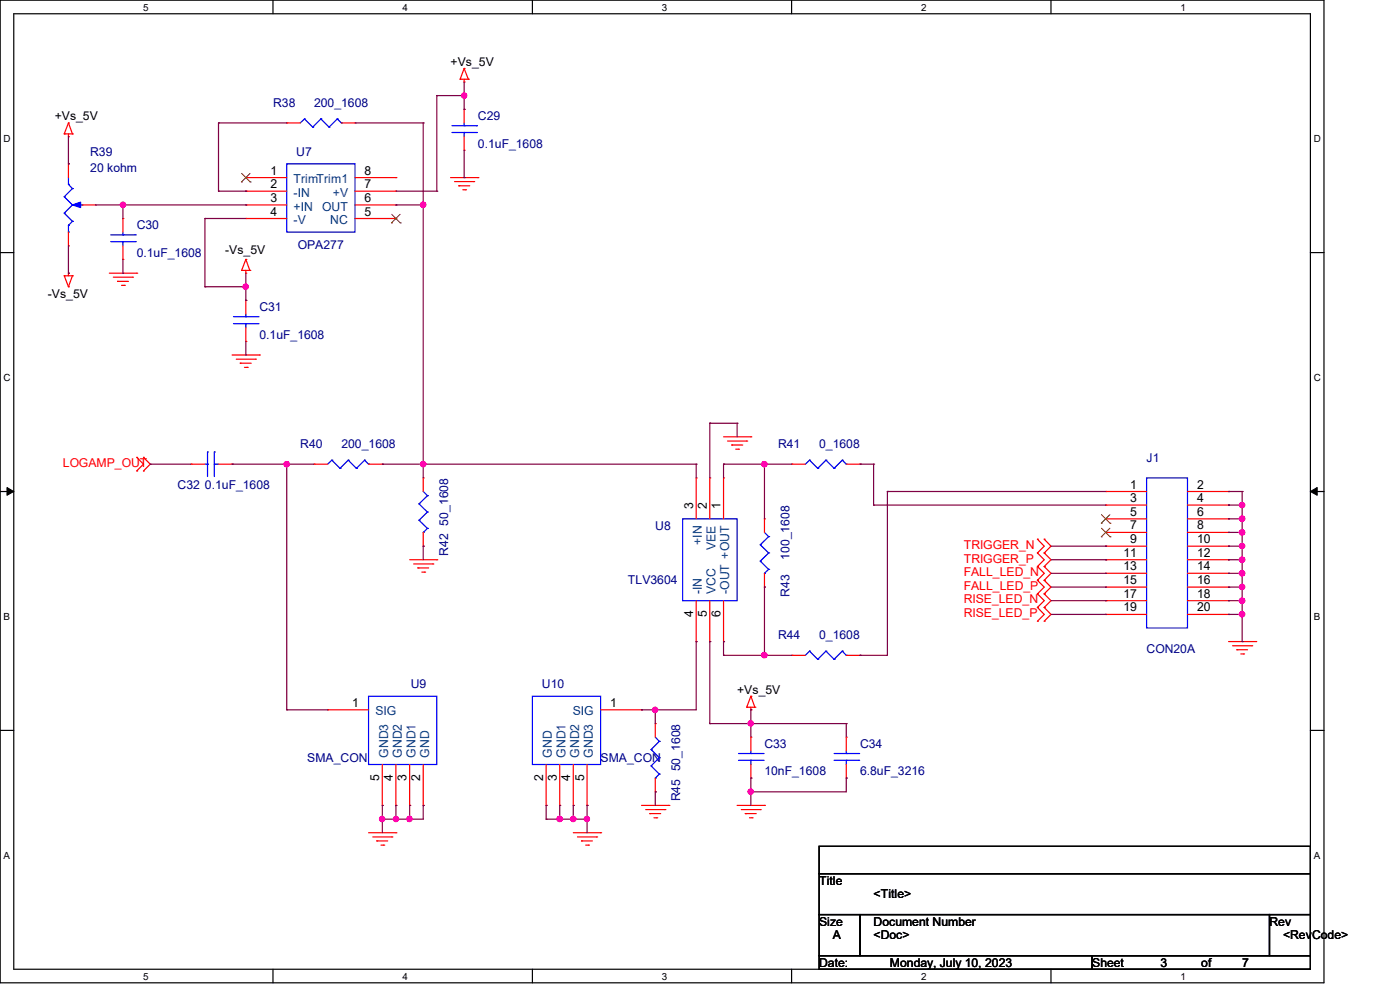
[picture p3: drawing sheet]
<svg xmlns="http://www.w3.org/2000/svg" width="297mm" height="210mm" viewBox="0 0 297 210" stroke-linecap="round" stroke-linejoin="round" font-family="sans-serif">
<path d="M0 0h280.9v208.5h-280.9zM2.9 2.9h275.1v202.7h-275.1z" fill="none" stroke="#000" stroke-width=".25"/>
<g fill="#fff">
<path d="M30.4 .3h1.1v2.4h-1.1z"/>
<path d="M30.4 205.9h1.1v2.3h-1.1z"/>
</g>
<path d="M57.9 0v2.9M57.9 205.6v2.9" fill="none" stroke="#000" stroke-width=".25"/>
<g fill="#fff">
<path d="M85.4 .3h1.1v2.4h-1.1z"/>
<path d="M85.4 205.9h1.1v2.3h-1.1z"/>
</g>
<path d="M112.9 0v2.9M112.9 205.6v2.9" fill="none" stroke="#000" stroke-width=".25"/>
<g fill="#fff">
<path d="M140.4 .3h1.2v2.4h-1.2z"/>
<path d="M140.4 205.9h1.2v2.3h-1.2z"/>
</g>
<path d="M167.9 0v2.9M167.9 205.6v2.9" fill="none" stroke="#000" stroke-width=".25"/>
<g fill="#fff">
<path d="M195.4 .3h1.2v2.4h-1.2z"/>
<path d="M195.4 205.9h1.2v2.3h-1.2z"/>
</g>
<path d="M223 0v2.9M223 205.6v2.9" fill="none" stroke="#000" stroke-width=".25"/>
<g fill="#fff">
<path d="M250.4 .3h1.2v2.4h-1.2z"/>
<path d="M250.4 205.9h1.2v2.3h-1.2z"/>
<path d="M.8 28.2h1.4v2.4h-1.4z"/>
<path d="M278.7 28.2h1.5v2.4h-1.5z"/>
<path d="M.8 78.9h1.4v2.3h-1.4z"/>
<path d="M278.7 78.9h1.5v2.3h-1.5z"/>
</g>
<path d="M0 53.6h2.9M278 53.6h2.9" fill="none" stroke="#000" stroke-width=".25"/>
<g fill="#fff">
<path d="M.8 129.6h1.3v2.3h-1.3z"/>
<path d="M278.7 129.6h1.4v2.3h-1.4z"/>
</g>
<path d="M0 104.3h2.9M278 104.3h2.9" fill="none" stroke="#000" stroke-width=".25"/>
<path d="M1.5 103.4l1.4 .9-1.4 .8zM278 104.3l1.4-.9v1.7z" fill="#000" stroke="#000" stroke-width=".21"/>
<g fill="#fff">
<path d="M.8 180.3h1.3v2.3h-1.3z"/>
<path d="M278.7 180.3h1.4v2.3h-1.4z"/>
</g>
<path d="M0 154.9h2.9M278 154.9h2.9M173.8 179.5h104.2v5.8h-104.2zM173.8 185.3h104.2v8.7h-104.2zM173.8 194h8.7v8.7h-8.7zM182.5 194h86.8v8.7h-86.8zM269.3 194h8.7v8.7h-8.7zM173.8 202.7h57.9v2.9h-57.9zM231.7 202.7h46.3v2.9h-46.3z" fill="none" stroke="#000" stroke-width=".25"/>
<g fill="none" stroke="#f00" stroke-width=".25">
<path d="M97.6 16.8h.1M97.6 16.8h1.8M98.5 17.4h.1M98.5 14.5h.1M98.5 16.8v.6M98.5 14.5l-.9 2.3M98.5 14.5l.9 2.3M99.4 16.8h.1M13.6 28.4h.1M13.6 28.4h1.8M14.5 29h.1M14.5 26.1h.1"/>
<path d="M14.5 34.8h.1M14.5 28.4v.6M14.5 34.8v2.9M14.5 26.1l-.9 2.3M14.5 26.1l.9 2.3M15.4 28.4h.1M52.2 37.7h.1M52.2 37.7h8.6M60.8 26.1h.1M60.8 26.1h2.9M72.4 26.1h2.9M75.3 26.1h.1"/>
<path d="M75.3 37.7h8.7M84 37.7h.1M95.6 37.7h5.8M96.4 38.5h4.1M97.3 39.4h.1M97.3 39.4h2.4M98.5 23.2h.1M98.5 31.9h.1M98.5 23.2v2.9M98.5 29v2.9M100.5 38.5h.1M101.4 37.7h.1"/>
<path d="M13.6 58.5h.1M13.6 58.5h1.8M13.6 58.5l.9 2.3M14.5 58h.1M14.5 52.2h.1M14.5 49.2v3M14.5 58v.5M15.4 58.5h.1M15.4 58.5l-.9 2.3M17.4 43.5h2.9M20.3 43.5h.1M23.2 58h5.8"/>
<path d="M24 58.8h4.1M24.9 59.7h.1M24.9 59.7h2.4M26.1 46.4h.1M26.1 55h.1M26.1 46.4v2.8M26.1 52.2v2.8M28.1 58.8h.1M29 58h.1M51.3 57.4h.1M51.3 57.4h1.7M52.2 58h.1"/>
<path d="M52.2 55h.1M52.2 40.6h.1M52.2 43.5h.1M52.2 46.4h.1M52.2 57.4v.6M52.2 55l-.9 2.4M52.2 55l.8 2.4M52.2 40.6h8.6M52.2 43.5h8.6M52.2 46.4h8.6M53 57.4h.1M75.3 40.6h8.7"/>
<path d="M75.3 43.5h8.7M75.3 46.4h8.7M84 46.4h.1M84 43.5h.1M84 40.6h.1M98.2 40.3h.6M98.8 40.3h.1M14.5 60.8h.1M25.8 60.5h.6M26.4 60.5h.1M49.2 75.3h5.8M50.1 76.2h4.1"/>
<path d="M51 77h.1M51 77h2.3M51.9 77.9h.6M52.2 63.7h.1M52.2 72.4h.1M52.2 63.7v2.9M52.2 69.5v2.9M52.5 77.9h.1M54.2 76.2h.1M55 75.3h.1M29 97h.1M29 99.9h.1"/>
<path d="M29 97l1.4 1.5-1.4 1.4M30.4 99.9h.1M30.4 97h.1M30.4 97l1.5 1.5-1.5 1.4M40.6 98.5h.1M40.6 98.5h2.9M46.4 98.5h2.8M49.2 98.5h.1M66.6 98.5h.1M66.6 98.5h2.9M78.2 98.5h2.9M81.1 98.5h.1"/>
<path d="M153.5 92.7h5.8M154.3 93.6h4.1M155.2 94.4h.1M155.2 94.4h2.4M156.1 95.3h.6M156.7 95.3h.1M158.4 93.6h.1M159.3 92.7h.1M168 98.5h.1M168 98.5h2.9M179.5 98.5h3M182.5 98.5h.1"/>
<path d="M86.9 118.7h5.8M87.8 119.6h4M89.8 101.4h.1M89.8 115.9h.1M89.8 101.4v2.9M89.8 112.9v3M91.8 119.6h.1M92.7 118.7h.1M147.7 101.4h.1M147.7 101.4v8.7M150.6 101.4h.1M150.6 101.4v8.7"/>
<path d="M153.5 101.4h.1M153.5 101.4v8.7M162.2 110.1h.1M162.2 110.1v2.8M220.1 114.4h.1M220.1 117.3h.1M220.1 114.4l1.4 1.5-1.4 1.4M220.1 117.3l1.4 1.4-1.4 1.5M221.5 117.3h.1M221.5 114.4h.1M221.5 114.4l1.5 1.5-1.5 1.4M221.5 117.3l1.5 1.4-1.5 1.5"/>
<path d="M234.6 104.3h.1M234.6 107.1h.1M234.6 110.1h.1M234.6 112.9h.1M234.6 115.9h.1M234.6 118.7h.1M234.6 118.7h8.6M234.6 104.3h8.6M234.6 107.1h8.6M234.6 110.1h8.6M234.6 112.9h8.6M234.6 115.9h8.6"/>
<path d="M251.9 118.7h8.7M251.9 104.3h8.7M251.9 107.1h8.7M251.9 110.1h8.7M251.9 112.9h8.7M251.9 115.9h8.7M260.6 104.3h.1M260.6 107.1h.1M260.6 110.1h.1M260.6 112.9h.1M260.6 115.9h.1M260.6 118.7h.1"/>
<path d="M88.6 120.5h.1M88.6 120.5h2.3M89.5 121.4h.6M90.1 121.4h.1M147.7 136.1h.1M147.7 127.4v8.7M150.6 136.1h.1M150.6 127.4v8.7M153.5 136.1h.1M153.5 127.4v8.7M162.2 124.5h.1M162.2 121.6v2.9"/>
<path d="M168 139h.1M168 139h2.9M179.5 139h3M182.5 139h.1M220.1 128.9h.1M220.1 131.8h.1M220.1 126h.1M220.1 123.1h.1M220.1 120.2h.1M220.1 128.9l1.4 1.4-1.4 1.5M220.1 126l1.4 1.4-1.4 1.5M220.1 123.1l1.4 1.4-1.4 1.5"/>
<path d="M220.1 120.2l1.4 1.4-1.4 1.5M221.5 131.8h.1M221.5 128.9h.1M221.5 126h.1M221.5 123.1h.1M221.5 120.2h.1M221.5 128.9l1.5 1.4-1.5 1.5M221.5 126l1.5 1.4-1.5 1.5M221.5 123.1l1.5 1.4-1.5 1.5M221.5 120.2l1.5 1.4-1.5 1.5M234.6 121.6h.1M234.6 124.5h.1"/>
<path d="M234.6 127.4h.1M234.6 130.3h.1M234.6 121.6h8.6M234.6 124.5h8.6M234.6 127.4h8.6M234.6 130.3h8.6M251.9 121.6h8.7M251.9 124.5h8.7M251.9 127.4h8.7M251.9 130.3h8.7M260.6 121.6h.1M260.6 124.5h.1"/>
<path d="M260.6 127.4h.1M260.6 130.3h.1M260.6 136.1h5.8M261.5 137h4.1M262.4 137.8h.1M262.4 137.8h2.3M263.2 138.7h.6M263.8 138.7h.1M265.6 137h.1M266.4 136.1h.1M69.5 150.6h.1M69.5 150.6h8.7"/>
<path d="M127.4 150.6h8.7M136.1 150.6h.1M139 153.5h.1M139 153.5v2.9M158.4 150h.1M158.4 150h1.7M159.3 150.6h.1M159.3 147.7h.1M159.3 156.4h.1M159.3 150v.6M159.3 156.4v2.9M159.3 147.7l-.9 2.3"/>
<path d="M159.3 147.7l.8 2.3M160.1 150h.1M179.5 156.4h.1M179.5 156.4v2.9M78.2 176.7h5.8M79.1 177.5h4M79.9 178.4h.1M79.9 178.4h2.4M80.8 179.3h.6M81.1 170.9h.1M81.1 162.2v8.7M81.4 179.3h.1"/>
<path d="M83.1 177.5h.1M84 176.7h.1M84 170.9h.1M84 162.2v8.7M86.9 170.9h.1M86.9 162.2v8.7M89.8 170.9h.1M89.8 162.2v8.7M115.9 170.9h.1M115.9 162.2v8.7M118.7 170.9h.1M118.7 162.2v8.7"/>
<path d="M121.6 170.9h.1M121.6 176.7h5.8M121.6 162.2v8.7M122.5 177.5h4.1M123.4 178.4h.1M123.4 178.4h2.3M124.2 179.3h.6M124.5 170.9h.1M124.5 162.2v8.7M124.8 179.3h.1M126.6 177.5h.1M127.4 176.7h.1"/>
<path d="M136.1 170.9h5.8M137 171.7h4.1M137.8 172.6h.1M137.8 172.6h2.4M138.7 173.5h.6M139 168h.1M139 165.1v2.9M139.3 173.5h.1M141.1 171.7h.1M141.9 170.9h.1M156.4 170.9h5.8M157.3 171.7h4"/>
<path d="M158.1 172.6h.1M158.1 172.6h2.3M159 173.5h.6M159.3 165.1h.1M159.3 162.2v2.9M159.6 173.5h.1M161.3 171.7h.1M162.2 170.9h.1M179.5 165.1h.1M179.5 162.2v2.9"/>
</g>
<g fill="none" stroke="#00f" stroke-width=".25">
<path d="M14.5 39.1h.1M14.5 37.7v1.4M14.5 39.1l.9 .9M60.8 34.8h14.5v14.4h-14.5zM64.6 25.2h.1M64.6 25.2l-.9 .9M64.6 25.2l1.7 1.8M66.3 27h.1M68.1 25.2h.1M68.1 25.2l-1.8 1.8M68.1 25.2l1.7 1.8M69.8 27h.1"/>
<path d="M71.5 25.2h.1M71.5 25.2l-1.7 1.8M71.5 25.2l.9 .9M72.4 26.1h.1M95.9 28.1h5.2M95.9 26.7h5.2M98.5 26.7h.1M98.5 28.1h.1M98.5 26.1v.6M98.5 28.1v.9M101.1 28.1h.1M101.1 26.7h.1"/>
<path d="M13.6 41.7h.1M13.6 45.2h.1M13.6 41.7l1.8 1.8M13.6 45.2l1.8 1.7M14.5 47.8h.1M14.5 49.2h.1M14.5 47.8v1.4M15.4 40h.1M15.4 43.5h.1M15.4 46.9h.1M15.4 40l-1.8 1.7M15.4 43.5l-1.8 1.7"/>
<path d="M15.4 46.9l-.9 .9M16.8 43.5h.6M17.4 43.5h.1M23.5 51.3h5.2M23.5 49.8h5.2M26.1 49.8h.1M26.1 51.3h.1M26.1 49.2v.6M26.1 51.3v.9M28.7 51.3h.1M28.7 49.8h.1M49.5 68.7h5.2"/>
<path d="M49.5 67.2h5.2M52.2 67.2h.1M52.2 68.7h.1M52.2 66.6v.6M52.2 68.7v.8M54.7 68.7h.1M54.7 67.2h.1M43.5 98.5h.5M44 98.5h.1M44 95.9h.1M44 95.9v5.2M45.5 95.9h.1"/>
<path d="M45.5 98.5h.1M45.5 98.5h.9M45.5 95.9v5.2M70.4 97.6h.1M70.4 97.6l-.9 .9M70.4 97.6l1.7 1.8M72.1 99.4h.1M73.9 97.6h.1M73.9 97.6l-1.8 1.8M73.9 97.6l1.7 1.8M75.6 99.4h.1M77.3 97.6h.1"/>
<path d="M77.3 97.6l-1.7 1.8M77.3 97.6l.9 .9M78.2 98.5h.1M171.7 97.6h.1M171.7 97.6l-.8 .9M171.7 97.6l1.8 1.8M173.5 99.4h.1M175.2 97.6h.1M175.2 97.6l-1.7 1.8M175.2 97.6l1.8 1.8M177 99.4h.1M178.7 97.6h.1"/>
<path d="M178.7 97.6l-1.7 1.8M178.7 97.6l.8 .9M179.5 98.5h.1M88.9 106.9h.1M88.9 110.4h.1M88.9 106.9l1.8 1.7M88.9 110.4l1.8 1.7M89.8 112.9h.1M89.8 104.3l.9 .9M90.7 105.2h.1M90.7 108.6h.1M90.7 112.1h.1"/>
<path d="M90.7 105.2l-1.8 1.7M90.7 108.6l-1.8 1.8M90.7 112.1l-.9 .8M144.8 110.1h11.6v17.3h-11.6zM161.3 115.6h.1M161.3 119h.1M161.3 115.6l1.8 1.7M161.3 119l1.8 1.8M162.2 112.9l.9 .9M163.1 113.8h.1M163.1 117.3h.1M163.1 113.8l-1.8 1.8"/>
<path d="M163.1 117.3l-1.8 1.7M243.2 101.4h8.7v31.8h-8.7zM162.2 121.6h.1M163.1 120.8h.1M163.1 120.8l-.9 .8M171.7 138.1h.1M171.7 138.1l-.8 .9M171.7 138.1l1.8 1.8M173.5 139.9h.1M175.2 138.1h.1M175.2 138.1l-1.7 1.8M175.2 138.1l1.8 1.8"/>
<path d="M177 139.9h.1M178.7 138.1h.1M178.7 138.1l-1.7 1.8M178.7 138.1l.8 .9M179.5 139h.1M78.2 147.7h14.5v14.5h-14.5zM112.9 147.7h14.5v14.5h-14.5zM138.1 159h.1M138.1 159l1.8 1.7M139 156.4l.9 .9M139.9 157.3h.1M139.9 157.3l-1.8 1.7"/>
<path d="M156.7 159.9h5.2M159.3 159.9h.1M159.3 159.3v.6M161.9 159.9h.1M177 159.9h5.2M179.5 159.9h.1M179.5 159.3v.6M182.2 159.9h.1M138.1 162.5h.1M138.1 162.5l1.8 1.7M139 165.1h.1M139.9 160.7h.1"/>
<path d="M139.9 164.2h.1M139.9 160.7l-1.8 1.8M139.9 164.2l-.9 .9M156.7 161.3h5.2M159.3 161.3h.1M159.3 161.3v.9M161.9 161.3h.1M177 161.3h5.2M179.5 161.3h.1M179.5 161.3v.9M182.2 161.3h.1"/>
</g>
<g fill="none" stroke="#804000" stroke-width=".21">
<path d="M51.2 38.6h.1M51.3 36.8l1.8 1.8M53 36.8l-1.8 1.8M53.1 38.6h.1M83.1 47.3h.1M83.1 45.5l1.8 1.8M84.9 45.5l-1.8 1.8M84.9 47.3h.1M233.6 111h.1M233.6 113.9h.1M233.7 109.2l1.8 1.8M233.7 112.1l1.8 1.8"/>
<path d="M235.5 109.2l-1.9 1.8M235.5 112.1l-1.9 1.8M235.5 111h.1M235.5 113.9h.1"/>
</g>
<path d="M15.4 43.5l1.7-.6v1.1z" fill="#00f" stroke="#00f" stroke-width=".25"/>
<g fill="none" stroke="#800040" stroke-width=".25">
<path d="M98.5 17.4v5.8M14.5 34.8h.1M14.5 29v5.8M46.4 26.1h.1M46.4 26.1h14.4M46.4 26.1v14.5M75.3 26.1h14.5M89.8 26.1h.1M89.8 26.1v75.3M92.7 20.3h.1M92.7 20.3v20.3M92.7 20.3h5.8"/>
<path d="M98.5 20.3h.1M98.5 23.2h.1M98.5 37.7h.1M98.5 31.9v5.8M14.5 58h.1M14.5 52.2v5.8M20.3 43.5h31.9M26.1 43.5h.1M26.1 58h.1M26.1 43.5v2.9M26.1 55v3M43.5 46.4h.1"/>
<path d="M43.5 46.4h8.7M43.5 46.4v14.4M46.4 40.6h.1M46.4 40.6h5.8M52.2 43.5h.1M52.2 40.6h.1M52.2 58v5.7M84 43.5h.1M84 40.6h8.7M84 43.5h5.8M89.8 43.5h.1M92.7 40.6h.1"/>
<path d="M43.5 60.8h.1M43.5 60.8h8.7M52.2 60.8h.1M52.2 75.3h.1M52.2 63.7h.1M52.2 72.4v2.9M31.9 98.5h.1M31.9 98.5h8.7M49.2 98.5h.1M49.2 98.5h17.4M60.8 98.5h.1M60.8 98.5v52.1"/>
<path d="M81.1 98.5h.1M81.1 98.5h66.6M89.8 98.5h.1M147.7 98.5h.1M147.7 98.5v2.9M150.6 89.8h.1M150.6 89.8v11.6M150.6 89.8h5.8M153.5 98.5h.1M153.5 98.5h14.5M153.5 98.5v2.9M156.4 89.8h.1"/>
<path d="M156.4 89.8v2.9M162.2 98.5h.1M162.2 98.5v11.6M182.5 98.5h.1M182.5 98.5h2.8M185.3 98.5h.1M185.3 98.5v8.6M89.8 115.9h.1M89.8 115.9v2.8M185.3 107.1h.1M185.3 107.1h49.3M188.3 104.3h.1"/>
<path d="M188.3 104.3v34.7h-5.8M188.3 104.3h46.3M223 115.9h11.6M223 118.7h11.6M234.6 115.9h.1M234.6 118.7h.1M260.6 104.3h.1M260.6 107.1h.1M260.6 110.1h.1M260.6 112.9h.1M260.6 115.9h.1M260.6 118.7h.1"/>
<path d="M260.6 104.3h2.9M260.6 107.1h2.9M260.6 110.1h2.9M260.6 112.9h2.9M260.6 115.9h2.9M260.6 118.7h2.9M263.5 104.3h.1M263.5 107.1h.1M263.5 112.9h.1M263.5 110.1h.1M263.5 115.9h.1M263.5 118.7h.1"/>
<path d="M263.5 104.3v31.8M147.7 136.1h.1M147.7 136.1v14.5h-11.6M150.6 136.1h.1M150.6 136.1v17.4M153.5 136.1h.1M153.5 139h.1M153.5 136.1v2.9M153.5 139h14.5M162.2 124.5h.1M162.2 139h.1M162.2 124.5v14.5"/>
<path d="M182.5 139h.1M223 121.6h11.6M223 124.5h11.6M223 127.4h11.6M223 130.3h11.6M234.6 121.6h.1M234.6 124.5h.1M234.6 127.4h.1M234.6 130.3h.1M260.6 121.6h.1M260.6 124.5h.1M260.6 127.4h.1"/>
<path d="M260.6 130.3h.1M260.6 121.6h2.9M260.6 124.5h2.9M260.6 127.4h2.9M260.6 130.3h2.9M263.5 121.6h.1M263.5 124.5h.1M263.5 127.4h.1M263.5 136.1h.1M60.8 150.6h.1M60.8 150.6h8.7M136.1 150.6h.1"/>
<path d="M139 150.6h.1M139 150.6v2.9M150.6 153.5h.1M150.6 153.5h28.9M159.3 150.6h.1M159.3 153.5h.1M159.3 150.6v5.8M179.5 153.5h.1M179.5 153.5v2.9M81.1 170.9h.1M81.1 173.8h.1M81.1 170.9v5.8"/>
<path d="M84 170.9h.1M84 173.8h.1M84 170.9v2.9M86.9 170.9h.1M86.9 173.8h.1M86.9 170.9v2.9M89.8 170.9h.1M89.8 170.9v2.9h-8.7M115.9 170.9h.1M115.9 173.8h.1M115.9 173.8h8.6M115.9 170.9v2.9"/>
<path d="M118.7 170.9h.1M118.7 173.8h.1M118.7 170.9v2.9M121.6 170.9h.1M121.6 173.8h.1M121.6 170.9v2.9M124.5 170.9h.1M124.5 173.8h.1M124.5 170.9v5.8M139 168h.1M139 168v2.9M159.3 165.1h.1"/>
<path d="M159.3 168h.1M159.3 165.1v5.8M179.5 165.1h.1M179.5 165.1v2.9h-20.2"/>
</g>
<g fill="#f0f" stroke="#f0f" stroke-width=".25">
<circle cx="98.5" cy="20.3" r=".55"/>
<circle cx="26.1" cy="43.4" r=".55"/>
<circle cx="52.1" cy="60.8" r=".55"/>
<circle cx="89.8" cy="43.4" r=".56"/>
<circle cx="60.8" cy="98.5" r=".56"/>
<circle cx="81.1" cy="173.7" r=".55"/>
<circle cx="84" cy="173.7" r=".55"/>
<circle cx="86.9" cy="173.7" r=".55"/>
<circle cx="124.5" cy="173.7" r=".55"/>
<circle cx="121.6" cy="173.7" r=".55"/>
<circle cx="118.7" cy="173.7" r=".56"/>
<circle cx="89.8" cy="98.5" r=".56"/>
<circle cx="162.2" cy="98.5" r=".56"/>
<circle cx="162.2" cy="139" r=".56"/>
<circle cx="139" cy="150.6" r=".55"/>
<circle cx="159.3" cy="153.5" r=".55"/>
<circle cx="159.3" cy="167.9" r=".55"/>
<circle cx="263.5" cy="107.1" r=".56"/>
<circle cx="263.5" cy="110" r=".56"/>
<circle cx="263.5" cy="112.9" r=".56"/>
<circle cx="263.5" cy="118.7" r=".56"/>
<circle cx="263.5" cy="115.8" r=".56"/>
<circle cx="263.5" cy="124.5" r=".56"/>
<circle cx="263.5" cy="121.6" r=".56"/>
<circle cx="263.5" cy="127.4" r=".56"/>
<circle cx="263.5" cy="130.3" r=".56"/>
</g>
<g font-size="2.6">
<text x="95.6" y="13.9">+Vs_5V</text>
<text x="11.6" y="25.5">+Vs_5V</text>
<text x="57.4" y="37">1</text>
<text x="57.4" y="39.9">2</text>
<text x="77.3" y="39.9">7</text>
<text x="77.3" y="37">8</text>
<text x="57.4" y="42.8">3</text>
<text x="57.4" y="45.7">4</text>
<text x="77.3" y="45.7">5</text>
<text x="77.3" y="42.8">6</text>
<text x="47.8" y="53.9">-Vs_5V</text>
<text x="10.2" y="63.2">-Vs_5V</text>
<text x="239.8" y="103.6">1</text>
<text x="239.8" y="106.5">3</text>
<text x="254" y="103.6">2</text>
<text x="254" y="106.5">4</text>
<text x="147.1" y="108" transform="rotate(-90 147.1 108)">3</text>
<text x="149.9" y="108" transform="rotate(-90 149.9 108)">2</text>
<text x="152.9" y="108" transform="rotate(-90 152.9 108)">1</text>
<text x="239.8" y="109.4">5</text>
<text x="239.8" y="112.3">7</text>
<text x="254" y="109.4">6</text>
<text x="254" y="112.3">8</text>
<text x="238.3" y="118.1">11</text>
<text x="239.8" y="115.2">9</text>
<text x="254" y="115.2">10</text>
<text x="254" y="118.1">12</text>
<text x="238.3" y="121">13</text>
<text x="238.3" y="123.9">15</text>
<text x="254" y="121">14</text>
<text x="254" y="123.9">16</text>
<text x="147.1" y="130.9" transform="rotate(-90 147.1 130.9)">4</text>
<text x="149.9" y="130.9" transform="rotate(-90 149.9 130.9)">5</text>
<text x="152.9" y="130.9" transform="rotate(-90 152.9 130.9)">6</text>
<text x="238.3" y="126.8">17</text>
<text x="238.3" y="129.7">19</text>
<text x="254" y="126.8">18</text>
<text x="254" y="129.7">20</text>
<text x="74.7" y="149.9">1</text>
<text x="129.5" y="149.9">1</text>
<text x="156.4" y="147.1">+Vs_5V</text>
<text x="80.5" y="165.6" transform="rotate(-90 80.5 165.6)">5</text>
<text x="83.4" y="165.6" transform="rotate(-90 83.4 165.6)">4</text>
<text x="86.3" y="165.6" transform="rotate(-90 86.3 165.6)">3</text>
<text x="89.2" y="165.6" transform="rotate(-90 89.2 165.6)">2</text>
<text x="115.2" y="165.6" transform="rotate(-90 115.2 165.6)">2</text>
<text x="118.1" y="165.6" transform="rotate(-90 118.1 165.6)">3</text>
<text x="121" y="165.6" transform="rotate(-90 121 165.6)">4</text>
<text x="123.9" y="165.6" transform="rotate(-90 123.9 165.6)">5</text>
<text x="173.8" y="187.7">Title</text>
<text x="185.3" y="190.6">&lt;Title&gt;</text>
<text x="173.8" y="196.3">Size</text>
<text x="185.3" y="196.3">Document Number</text>
<text x="269.3" y="196.3">Rev</text>
<text x="176.7" y="199.3">A</text>
<text x="185.3" y="199.3">&lt;Doc&gt;</text>
<text x="272.2" y="199.3">&lt;RevCode&gt;</text>
<text x="173.8" y="205.1">Date:</text>
<text x="188.8" y="205.1">Monday, July 10, 2023</text>
<text x="231.7" y="205.1">Sheet</text>
<text x="246.2" y="205.1">3</text>
<text x="254.8" y="205.1">of</text>
<text x="263.5" y="205.1">7</text>
</g>
<g font-size="2.6" fill="#000080">
<text x="58" y="22.6">R38</text>
<text x="66.6" y="22.6">200_1608</text>
<text x="101.4" y="25.5">C29</text>
<text x="19.1" y="33.1">R39</text>
<text x="62.9" y="33.1">U7</text>
<text x="101.4" y="31.3">0.1uF_1608</text>
<text x="19.1" y="36.5">20 kohm</text>
<text x="29" y="48.7">C30</text>
<text x="63.2" y="52.7">OPA277</text>
<text x="29" y="54.5">0.1uF_1608</text>
<text x="55" y="66">C31</text>
<text x="55" y="71.8">0.1uF_1608</text>
<text x="63.7" y="95">R40</text>
<text x="72.4" y="95">200_1608</text>
<text x="165.1" y="95">R41</text>
<text x="173.8" y="95">0_1608</text>
<text x="243.2" y="97.9">J1</text>
<text x="37.7" y="103.7">C32 0.1uF_1608</text>
<text x="139" y="112.4">U8</text>
<text x="95.1" y="117.9" transform="rotate(-90 95.1 117.9)">R42 50_1608</text>
<text x="167.5" y="118.8" transform="rotate(-90 167.5 118.8)">100_1608</text>
<text x="133.2" y="124">TLV3604</text>
<text x="167.5" y="126.6" transform="rotate(-90 167.5 126.6)">R43</text>
<text x="165.1" y="135.6">R44</text>
<text x="173.8" y="135.6">0_1608</text>
<text x="243.2" y="138.4">CON20A</text>
<text x="87.2" y="146">U9</text>
<text x="115" y="146">U10</text>
<text x="65.2" y="161.6">SMA_CON</text>
<text x="127.4" y="161.6">SMA_CON</text>
<text x="162.2" y="158.7">C33</text>
<text x="182.5" y="158.7">C34</text>
<text x="162.2" y="164.5">10nF_1608</text>
<text x="182.5" y="164.5">6.8uF_3216</text>
<text x="144.3" y="170" transform="rotate(-90 144.3 170)">R45 50_1608</text>
</g>
<g font-size="2.6" fill="#004080">
<text x="62.3" y="38.9">TrimTrim1</text>
<text x="62.3" y="41.7">-IN</text>
<text x="70.6" y="41.7">+V</text>
<text x="62.3" y="44.7">+IN</text>
<text x="62.3" y="47.5">-V</text>
<text x="68.3" y="44.7">OUT</text>
<text x="70.1" y="47.5">NC</text>
<text x="148.9" y="115.6" transform="rotate(-90 148.9 115.6)">+IN</text>
<text x="151.8" y="116.7" transform="rotate(-90 151.8 116.7)">VEE</text>
<text x="148.9" y="126" transform="rotate(-90 148.9 126)">-IN</text>
<text x="151.8" y="126" transform="rotate(-90 151.8 126)">VCC</text>
<text x="154.7" y="126" transform="rotate(-90 154.7 126)">-OUT +OUT</text>
<text x="79.6" y="151.8">SIG</text>
<text x="121.5" y="151.8">SIG</text>
<text x="82.3" y="160.7" transform="rotate(-90 82.3 160.7)">GND3</text>
<text x="85.2" y="160.7" transform="rotate(-90 85.2 160.7)">GND2</text>
<text x="88.1" y="160.7" transform="rotate(-90 88.1 160.7)">GND1</text>
<text x="91" y="160.7" transform="rotate(-90 91 160.7)">GND</text>
<text x="117.1" y="160.7" transform="rotate(-90 117.1 160.7)">GND</text>
<text x="120" y="160.7" transform="rotate(-90 120 160.7)">GND1</text>
<text x="122.9" y="160.7" transform="rotate(-90 122.9 160.7)">GND2</text>
<text x="125.8" y="160.7" transform="rotate(-90 125.8 160.7)">GND3</text>
</g>
<g font-size="2.6" fill="#f00">
<text x="13.3" y="99.1">LOGAMP_OUT</text>
<text x="204.5" y="116.5">TRIGGER_N</text>
<text x="204.5" y="119.3">TRIGGER_P</text>
<text x="204.5" y="125.1">FALL_LED_P</text>
<text x="204.5" y="122.2">FALL_LED_N</text>
<text x="204.5" y="130.9">RISE_LED_P</text>
<text x="204.5" y="128">RISE_LED_N</text>
</g>
<g font-size="2.1">
<text x="30.4" y="2.2">5</text>
<text x="85.4" y="2.2">4</text>
<text x="140.4" y="2.2">3</text>
<text x="195.4" y="2.2">2</text>
<text x="250.4" y="2.2">1</text>
<text x=".8" y="30.1">D</text>
<text x="278.7" y="30.1">D</text>
<text x=".8" y="80.8">C</text>
<text x="278.7" y="80.8">C</text>
<text x=".8" y="131.5">B</text>
<text x="278.7" y="131.5">B</text>
<text x=".8" y="182.2">A</text>
<text x="278.7" y="182.2">A</text>
<text x="30.4" y="207.8">5</text>
<text x="85.4" y="207.8">4</text>
<text x="140.4" y="207.8">3</text>
<text x="195.4" y="207.8">2</text>
<text x="250.4" y="207.8">1</text>
</g>
</svg>
